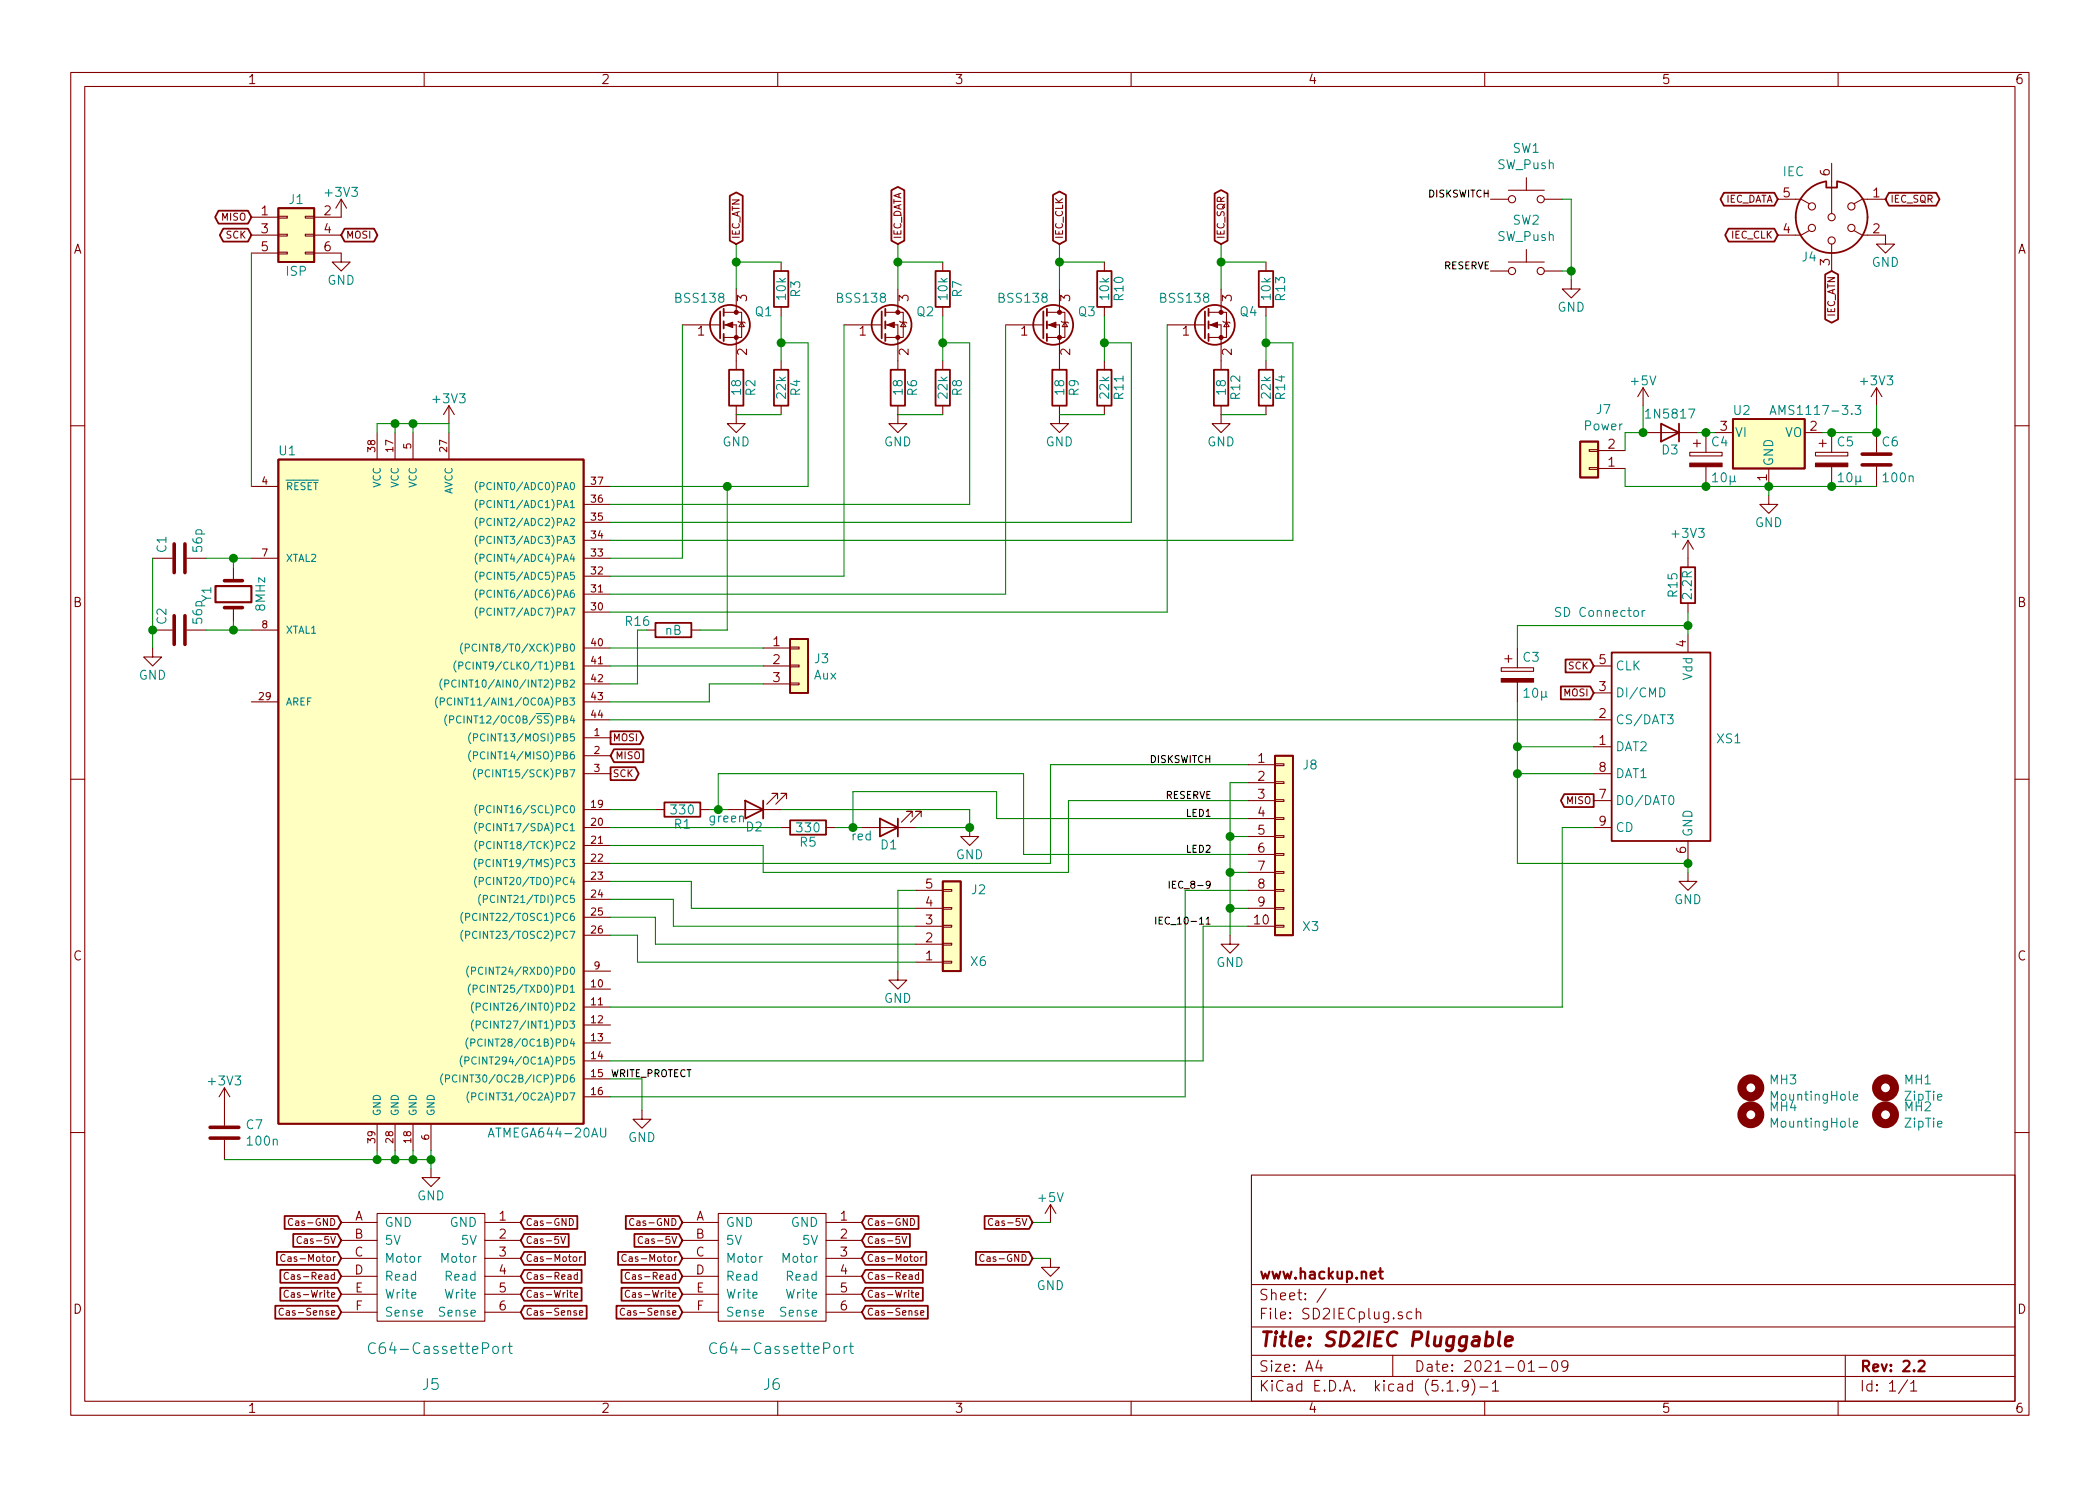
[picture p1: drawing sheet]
<svg xmlns="http://www.w3.org/2000/svg" width="297mm" height="210mm" viewBox="0 0 297 210" stroke-linecap="round" stroke-linejoin="round" font-family="sans-serif">
<g fill="none" stroke="#840000" stroke-width=".15">
<path d="M10 10.3h277v189.9h-277zM12 12.2h273v186.1h-273zM60 10.3v1.9M110 10.3v1.9M160 10.3v1.9M210 10.3v1.9M260 10.3v1.9M35.6 30.7h3.8M35.6 33.3h3.8M35.6 35.8h3.8M39.4 35.7h1.2v.2h-1.2zM39.4 30.6h1.2v.3h-1.2z"/>
<path d="M39.4 33.1h1.2v.3h-1.2zM43.2 35.7h1.2v.2h-1.2zM43.2 30.6h1.2v.3h-1.2zM43.2 33.1h1.2v.3h-1.2zM44.4 35.8h3.9v1.3h1.2l-1.2 1.2-1.3-1.2h1.3M44.4 33.3h3.9M48.3 28.2l-.8 1.3M48.3 28.2v2.5h-3.9M48.3 28.2l.7 1.3M110.5 37.1v1.2M133.3 37.1v1.2M156.2 37.1v1.2"/>
<path d="M179.1 37.1v1.2M210.8 28.2h2.6M210.8 38.3h2.6M213.4 26.9h5M213.4 37.1h5M215.9 25.1v1.8M215.9 35.3v1.8M218.4 28.2h2.6M218.4 38.3h2.6M222.2 39.6v1.3h1.3l-1.3 1.3-1.2-1.3h1.2M251.5 28.2h3.3l1.1 .6M255.9 32.6l-1.1 .7h-3.3"/>
<path d="M259.1 23.1v7.1M259.1 34.5v3.8M262.3 32.6l1.1 .7h3.3v1.2h1.3l-1.3 1.3-1.3-1.3h1.3M266.7 28.2h-3.3l-1.1 .6M63.5 57.4l-.8 1.3M63.5 57.4v2.5M63.5 57.4l.8 1.3M96.5 46h5.4M102.4 46h1.7v6.3M102.4 44.2h1.7M104.1 57.4v2.5h1.3l-1.3 1.3-1.2-1.3h1.2M104.1 44.2h.8v3.5h-2.5"/>
<path d="M104.1 40.9v3.3M104.4 45.5l.1 .1h.8l.1 .1M104.9 45.6l.4 .6h-.8zM110.5 43.4v1.3M110.5 51v1.3M110.5 57.4v1.3M119.4 46h5.3M125.2 46h1.8v6.3M125.2 44.2h1.8M127 57.4v2.5h1.3l-1.3 1.3-1.3-1.3h1.3M127 44.2h.8v3.5h-2.6M127 40.9v3.3"/>
<path d="M127.3 45.5l.1 .1h.7l.2 .1M127.8 45.6l.3 .6h-.7zM133.3 43.4v1.3M133.3 51v1.3M133.3 57.4v1.3M142.2 46h5.4M148.1 46h1.8v6.3M148.1 44.2h1.8M149.9 44.2h.7v3.5h-2.5M149.9 57.4v2.5h1.2l-1.2 1.3-1.3-1.3h1.3M149.9 40.9v3.3M150.1 45.5l.1 .1h.8l.1 .1"/>
<path d="M150.6 45.6l.4 .6h-.8zM156.2 43.4v1.3M156.2 51v1.3M156.2 57.4v1.3M165.1 46h5.3M170.9 46h1.8v6.3M170.9 44.2h1.8M172.7 57.4v2.5h1.3l-1.3 1.3-1.3-1.3h1.3M172.7 44.2h.8v3.5h-2.6M172.7 40.9v3.3M173 45.5l.1 .1h.8l.1 .1M173.5 45.6l.4 .6h-.8z"/>
<path d="M179.1 43.4v1.3M179.1 51v1.3M179.1 57.4v1.3M232.4 54.9l-.8 1.2M232.4 54.9v2.5M232.4 54.9l.8 1.2M265.4 54.9l-.7 1.2M265.4 54.9v2.5M265.4 54.9l.8 1.2M10 60.2h2M21.6 79h2.8M26.4 79h2.8"/>
<path d="M35.6 79h3.8M35.6 68.8h3.8M53.3 61.2v3.8M55.9 61.2v3.8M58.4 61.2v3.8M63.5 61.2v3.8M82.5 79h3.9M82.5 76.4h3.9M82.5 73.9h3.9M82.5 71.4h3.9M82.5 68.8h3.9M224.8 63.6h1.3v.3h-1.3z"/>
<path d="M224.8 66.2h1.3v.2h-1.3zM226.1 66.3h3.8M226.1 63.7h3.8M232.4 61.2h7.6M238.8 76.4l-.8 1.3M238.8 76.4v3.9M238.8 76.4l.7 1.3M239 64h4.6v.5h-4.6zM239.5 62.7h1M240 62.2v1M241.3 61.2v2.8M241.3 66v2.8"/>
<path d="M242.6 61.2h2.5M250.2 70.1v1.3h1.3l-1.3 1.2-1.3-1.2h1.3M250.2 66.3v2.5M255.3 61.2h2.5M256.8 64h4.6v.5h-4.6zM257.3 62.7h1M257.8 62.2v1M259.1 61.2v2.8M259.1 66v2.8M265.4 61.2v2.8M265.4 66v2.8M285 60.2h2"/>
<path d="M21.6 91.7v1.3h1.3l-1.3 1.2-1.3-1.2h1.3M21.6 89.1h2.8M26.4 89.1h2.8M33 80.3v1.9M33 86v1.9M35.6 89.1h3.8M35.6 99.3h3.8M82.5 91.7h3.9M82.5 94.2h3.9M82.5 96.8h3.9M82.5 99.3h3.9M82.5 86.6h3.9"/>
<path d="M82.5 84.1h3.9M82.5 81.5h3.9M91.4 89.1h1.3M97.8 89.1h1.3M107.9 91.7h3.9M107.9 94.2h3.9M107.9 96.8h3.9M111.8 96.6h1.2v.3h-1.2zM111.8 91.6h1.2v.2h-1.2zM111.8 94.1h1.2v.3h-1.2zM212.3 94.5h4.6v.5h-4.6zM212.9 93.2h1"/>
<path d="M213.4 92.7v1M214.6 91.7v2.8M214.6 96.5v2.8M225.4 94.2h2.6M225.4 98h2.6M238.8 85.3v1.3M238.8 89.8v2.5M10 110.3h2M82.5 117.1h3.9M82.5 114.5h3.9M82.5 101.8h3.9M82.5 109.5h3.9"/>
<path d="M82.5 104.4h3.9M82.5 106.9h3.9M82.5 119.6h3.9M92.7 114.5h1.3M99.1 114.5h1.2M102.9 114.5h7.6M110 113v-.7h-.8h.8l-1.5 1.5M110.5 117.1h1.3M111.3 113v-.7h-.8h.8l-1.6 1.5M116.8 117.1h1.3M121.9 117.1h7.6M129 115.6v-.8h-.7h.7l-1.5 1.5"/>
<path d="M130.3 115.6v-.8h-.8h.8l-1.5 1.5M137.2 117.1v1.3h1.2l-1.2 1.2-1.3-1.2h1.3M176.5 108.2h3.8M176.5 110.7h3.8M176.5 113.3h3.8M176.5 115.8h3.8M176.5 118.4h3.8M180.3 115.7h1.3v.2h-1.3zM180.3 113.2h1.3v.2h-1.3zM180.3 110.6h1.3v.3h-1.3zM180.3 108.1h1.3v.2h-1.3zM180.3 118.2h1.3v.3h-1.3z"/>
<path d="M225.4 117.1h2.6M225.4 113.3h2.6M225.4 105.7h2.6M225.4 101.8h2.6M225.4 109.5h2.6M238.8 119v2.5M285 110.3h2M82.5 139.9h3.9M82.5 122.2h3.9M82.5 124.7h3.9M82.5 127.2h3.9M82.5 129.8h3.9"/>
<path d="M82.5 132.3h3.9M82.5 137.4h3.9M127 137.4v1.3h1.3l-1.3 1.2-1.3-1.2h1.3M129.5 131.1h3.8M129.5 126h3.8M129.5 128.5h3.8M129.5 136.1h3.8M129.5 133.6h3.8M133.3 125.9h1.3v.2h-1.3zM133.3 128.4h1.3v.2h-1.3zM133.3 133.5h1.3v.2h-1.3zM133.3 136h1.3v.3h-1.3z"/>
<path d="M133.3 130.9h1.3v.3h-1.3zM174 132.3v1.3h1.3l-1.3 1.3-1.3-1.3h1.3M176.5 131.1h3.8M176.5 120.9h3.8M176.5 123.4h3.8M176.5 126h3.8M176.5 128.5h3.8M180.3 123.3h1.3v.3h-1.3zM180.3 125.9h1.3v.2h-1.3zM180.3 128.4h1.3v.2h-1.3zM180.3 130.9h1.3v.3h-1.3zM180.3 120.8h1.3v.2h-1.3z"/>
<path d="M238.8 123.4v1.3h1.2l-1.2 1.3-1.3-1.3h1.3M31.7 153.9v5.4M31.7 153.9l-.7 1.3M31.7 153.9l.8 1.3M53.3 159v3.8M55.9 159v3.8M58.4 159v3.8M61 159v3.8M82.5 142.5h3.9M82.5 145h3.9M82.5 147.6h3.9M82.5 150.1h3.9"/>
<path d="M82.5 152.6h3.9M82.5 155.2h3.9M90.8 157.1v1.3h1.3l-1.3 1.2-1.3-1.2h1.3M10 160.2h2M31.7 161.3v2.8M40.3 177.6a.47 .47 0 0 0-.6 .3 .47 .47 0 0 0 .4 .6l.2-.1M41.4 172.5a.48 .48 0 0 0-.6 .3 .48 .48 0 0 0 .3 .6l.3-.1M42.6 175.1a.47 .47 0 0 0-.6 .3 .47 .47 0 0 0 .4 .5l.2-.1M48.3 173h5M48.3 175.5h5M48.3 178h5M53.3 171.7h15.3v15.2h-15.3z"/>
<path d="M61 165.3v1.3h1.2l-1.2 1.3-1.3-1.3h1.3M68.6 173h.1M68.6 173h5.1M68.6 175.5h5.1M68.6 178h5.1M79.3 174.9l.4 1 .3-1M80.5 172.4a.5 .5 0 0 1 .6 .5 .5 .5 0 0 1-.6 .5zM81.1 177.9l.2-.1 .2 .1 .1 .4-.1 .1-.2 .1-.2-.1zM82 177.8v.7M82.3 177.8l-.3 .2M88.6 177.6a.47 .47 0 0 0-.7 .3 .47 .47 0 0 0 .5 .6l.2-.1M89.7 172.5h-.1a.48 .48 0 0 0-.6 .3 .48 .48 0 0 0 .4 .6l.3-.1"/>
<path d="M90.9 175.1a.47 .47 0 0 0-.7 .3 .47 .47 0 0 0 .5 .5l.2-.1M96.5 173h5.1M96.5 175.5h5.1M96.5 178h5.1M101.6 171.7h15.2v15.2h-15.2zM116.8 173h.1M116.8 173h5.1M116.8 175.5h5.1M116.8 178h5.1M127.6 174.9l.3 1 .3-1M128.8 172.4a.5 .5 0 0 1 .6 .5 .5 .5 0 0 1-.6 .5zM129.4 177.9l.1-.1 .3 .1v.4l-.1 .1-.2 .1-.1-.1z"/>
<path d="M130.3 177.8v.7M130.6 177.8l-.3 .2M139.2 177.6l-.1-.1a.48 .48 0 0 0-.5 .4 .48 .48 0 0 0 .3 .6l.3-.1M140.4 172.5a.47 .47 0 0 0-.6 .3 .47 .47 0 0 0 .4 .6l.2-.1M148.6 178v1.3h1.3l-1.3 1.3-1.3-1.3h1.3M148.6 170.4l-.8 1.3M148.6 170.4v2.6M148.6 170.4l.8 1.3M177 166.3h108v32h-108zM285 160.2h2M40.1 185.2h-.1a.48 .48 0 0 0-.6 .3 .48 .48 0 0 0 .4 .6l.3-.1M40.8 180.1h-.1a.48 .48 0 0 0-.5 .3 .48 .48 0 0 0 .3 .6l.3-.1"/>
<path d="M40.8 182.7l-.1-.1a.48 .48 0 0 0-.5 .4 .48 .48 0 0 0 .3 .6l.3-.1M48.3 180.6h5M48.3 183.1h5M48.3 185.7h5M60 198.3v1.9M68.6 180.6h5.1M68.6 183.1h5.1M68.6 185.7h5.1M80.6 182.9h.4M80.7 182.6v.8l.3 .2M81.3 183.2l.4-.1v-.1l-.3-.1-.1 .2v.4h.4M81.5 185.5a.23 .23 0 0 0-.2-.1 .23 .23 0 0 0-.1 .2l.4 .3-.2 .2-.2-.1"/>
<path d="M81.7 180.4h-.3l-.2 .2 .1 .4h.4M81.7 180v1M82 185.8l.4-.1v-.2l-.3-.1-.1 .2v.4h.4M88.3 185.2a.48 .48 0 0 0-.6 .3 .48 .48 0 0 0 .4 .6l.2-.1M89.1 180.1h-.1a.48 .48 0 0 0-.6 .3 .48 .48 0 0 0 .4 .6l.3-.1M89.1 182.7l-.1-.1a.48 .48 0 0 0-.6 .4 .48 .48 0 0 0 .4 .6l.3-.1M96.5 180.6h5.1M96.5 183.1h5.1M96.5 185.7h5.1M110 198.3v1.9M116.8 180.6h5.1M116.8 183.1h5.1"/>
<path d="M116.8 185.7h5.1M128.9 182.9h.3M129 182.6v.8l.2 .2M129.5 183.2l.5-.1-.1-.1-.3-.1-.1 .2 .1 .4h.3M129.8 185.5a.23 .23 0 0 0-.2-.1 .23 .23 0 0 0-.2 .2l.4 .3-.1 .2-.3-.1M129.9 180.4h-.3l-.1 .2 .1 .4h.3M129.9 180v1M130.2 185.8l.5-.1-.1-.2-.2-.1-.2 .2 .1 .4h.3M160 198.3v1.9M177 194.8h108M177 191.8h108M177 187.8h108"/>
<path d="M177 181.8h108M186.5 192.5l-.4 1h1M186.8 193v1M187.6 182.3l-1.3 2M197 191.8v3M199.7 185.7a.48 .48 0 0 0-.6 0l-.1 .2 .1 .6a.48 .48 0 0 0 .6 0M200.3 185.7a.39 .39 0 0 1 .7 .1v.8M200.3 185.1v1.5M204.7 196.8h.8M206.2 196.7v.1l-.1-.1h.1v.1M207.7 196l-.1 .1a.48 .48 0 0 1-.6 .1l-.2-.2v-.4l.2-.2a.48 .48 0 0 1 .6 .1 1.27 1.27 0 0 1-.2 1.2l-.4 .1M208.2 195.1a1.71 1.71 0 0 1 0 2.3"/>
<path d="M209.3 196.3h1.2M210 198.3v1.9M211.1 195.8l.3-.3 .1-.2v1.5M211.1 196.8h.9M216.2 194h.8M217.7 193.5h1.1M219.6 192.7a.37 .37 0 0 1 .4-.2 .37 .37 0 0 1 .3 .3v.3a.72 .72 0 0 1-.3 .9l-.4-.1a1.41 1.41 0 0 1 0-1.2zM221.8 193.2l-.3 .3h-.3l-.2-.2-.1-.5 .3-.3a.47 .47 0 0 1 .6 .3 1.01 1.01 0 0 1-.5 1.2h-.2M260 198.3v1.9M261 191.8v6.5M269.8 195.2l-1.2 2M270.3 195.8l.3-.3 .1-.2v1.5"/>
<path d="M270.3 196.8h.8"/>
<circle cx="213.9" cy="28.2" r=".51"/>
<circle cx="213.9" cy="38.3" r=".51"/>
<circle cx="217.9" cy="38.3" r=".51"/>
<circle cx="217.9" cy="28.2" r=".51"/>
<circle cx="256.3" cy="32.3" r=".51"/>
<circle cx="256.3" cy="29.2" r=".51"/>
<circle cx="259.1" cy="30.7" r=".51"/>
<circle cx="259.1" cy="34" r=".51"/>
<circle cx="261.9" cy="29.2" r=".51"/>
<circle cx="261.9" cy="32.3" r=".51"/>
</g>
<path d="M30.5 82.9h5.1v2.3h-5.1zM195 179.9h.6M195.2 179.4v1.3l.3 .2h.1M271.4 192.7l.2-.2 .5 .1a.37 .37 0 0 1 .1 .6l-.9 .8h.9" fill="none" stroke="#840000" stroke-width=".3"/>
<path d="M210.2 189.2a.68 .68 0 0 1 .9 .1v.8a.66 .66 0 0 1-1 .2M212.1 188.4l-.2 1.8 .3 .2M212.9 189.8l1-.2v-.4l-.6-.1-.2 .1-.1 .2v.9l.1 .1 .6-.1" fill="none" stroke="#840000" stroke-width=".41"/>
<g fill="none" stroke="#840000" stroke-width=".25">
<path d="M30.9 29.8h4.2l.5 .9-.5 .9h-4.2l-.5-.9zM31.6 32.4h3.5l.5 .9-.5 .9h-3.5l-.5-.9zM39.4 29.5h5v7.6h-5zM48.7 32.4h4.2l.5 .9-.5 .9h-4.2l-.4-.9zM103.2 27.7l.9-.5 1 .5v6.4l-1 .4-.9-.4zM109.5 38.3h2v5.1h-2zM126.1 26.9l.9-.5 .9 .5v7.2l-.9 .4-.9-.4zM132.3 38.3h2.1v5.1h-2.1zM148.9 27.6l1-.5 .9 .5v6.5l-.9 .4-1-.4zM155.2 38.3h2v5.1h-2zM171.8 27.4l.9-.5 .9 .5v6.7l-.9 .4-.9-.4zM178.1 38.3h2v5.1h-2z"/>
<path d="M243.8 27.3h7.2l.5 .9-.5 .9h-7.2l-.4-.9zM244.5 32.4h6.5l.5 .9-.5 .9h-6.5l-.5-.9zM258.2 38.8l.9-.5 .9 .5v6.4l-.9 .5-.9-.5zM258.3 25.6a5.1 5.1 0 0 0-3.5 7.9 5.1 5.1 0 0 0 8.6 0 5.1 5.1 0 0 0-3.6-7.9M258.3 25.8v.7h1.5v-.7M267.2 27.3h6.7l.4 .9-.4 .9h-6.7l-.5-.9zM101.9 44.1v3.8M102.4 43.7v1M102.4 45.5v1M102.4 47.2v1.1M103.1 52.3h2.1v5.1h-2.1zM109.5 52.3h2v5.1h-2z"/>
<path d="M124.7 44.1v3.8M125.2 43.7v1M125.2 45.5v1M125.2 47.2v1.1M126 52.3h2v5.1h-2zM132.3 52.3h2.1v5.1h-2.1zM147.6 44.1v3.8M148.1 43.7v1M148.1 45.5v1M148.1 47.2v1.1M148.8 52.3h2.1v5.1h-2.1zM155.2 52.3h2v5.1h-2z"/>
<path d="M170.4 44.1v3.8M170.9 43.7v1M170.9 45.5v1M170.9 47.2v1.1M171.7 52.3h2v5.1h-2zM178.1 52.3h2v5.1h-2zM234.9 59.9l2.6 1.3-2.6 1.3zM237.5 59.9v2.6M245.1 59.3h10.2v7h-10.2zM39.4 65h43.1v94h-43.1zM223.5 62.5h2.6v5.1h-2.6zM92.7 88.1h5.1v2.1h-5.1z"/>
<path d="M111.8 90.4h2.5v7.6h-2.5zM220.8 97.1h4.1l.5 .9-.5 1h-4.1zM221.4 93.3h3.5l.5 .9-.5 .9h-3.5zM228 92.3h13.9v26.7h-13.9zM237.7 80.3h2.1v5h-2.1zM86.4 103.5h4.1l.5 .9-.5 .9h-4.1zM86.4 108.6h3.5l.4 .9-.4 .9h-3.5zM86.8 106h4.2v1.8h-4.2l-.4-.9zM94 113.5h5.1v2.1h-5.1zM105.4 113.3l2.5 1.2-2.5 1.3zM107.9 113.3v2.5M111.8 116.1h5v2h-5z"/>
<path d="M124.5 115.8l2.5 1.3-2.5 1.3zM127 115.8v2.6M180.3 106.9h2.6v25.4h-2.6zM221.3 112.4h4.1v1.8h-4.1l-.5-.9zM133.3 124.7h2.6v12.7h-2.6zM39.2 177.1h8.6l.5 .9-.5 1h-8.6zM39.6 179.7h8.2l.5 .9-.5 .9h-8.2zM40.3 172.1h7.5l.5 .9-.5 .9h-7.5zM41.5 174.6h6.3l.5 .9-.5 .9h-6.3zM74.1 172.1h7.6v1.8h-7.6l-.4-.9zM74.1 174.6h6.3v1.8h-6.3l-.4-.9zM74.1 177.1h8.7v1.9h-8.7l-.4-1z"/>
<path d="M74.1 179.7h8.2v1.8h-8.2l-.4-.9zM87.4 177.1h8.6l.5 .9-.5 1h-8.6zM87.9 179.7h8.1l.5 .9-.5 .9h-8.1zM88.5 172.1h7.5l.5 .9-.5 .9h-7.5zM89.7 174.6h6.3l.5 .9-.5 .9h-6.3zM122.4 172.1h7.5v1.8h-7.5l-.5-.9zM122.4 174.6h6.3v1.8h-6.3l-.5-.9zM122.4 177.1h8.6v1.9h-8.6l-.5-1zM122.4 179.7h8.1v1.8h-8.1l-.5-.9zM138 177.1h7.6l.4 .9-.4 1h-7.6zM139.3 172.1h6.3l.4 .9-.4 .9h-6.3zM38.9 184.8h8.9l.5 .9-.5 .9h-8.9z"/>
<path d="M39.6 182.2h8.2l.5 .9-.5 .9h-8.2zM74.1 182.2h8.2v1.8h-8.2l-.4-.9zM74.1 184.8h8.9v1.8h-8.9l-.4-.9zM87.2 184.8h8.8l.5 .9-.5 .9h-8.8zM87.9 182.2h8.1l.5 .9-.5 .9h-8.1zM122.4 184.8h8.8v1.8h-8.8l-.5-.9zM122.4 182.2h8.1v1.8h-8.1l-.5-.9z"/>
<circle cx="103.3" cy="46" r="2.82"/>
<circle cx="126.1" cy="46" r="2.82"/>
<circle cx="149" cy="46" r="2.82"/>
<circle cx="171.8" cy="46" r="2.82"/>
</g>
<g fill="#840000" stroke="#840000" stroke-width=".15">
<path d="M212.3 96h4.6v.5h-4.6z"/>
<path d="M256.8 65.5h4.6v.5h-4.6z"/>
<path d="M239 65.5h4.6v.5h-4.6z"/>
<path d="M148.3 46l1.1-.4v.7z"/>
<path d="M171.2 46l1-.4v.7z"/>
<path d="M102.6 46l1-.4v.7z"/>
<path d="M125.5 46l1-.4v.7z"/>
<circle cx="149.9" cy="47.7" r=".28"/>
<circle cx="149.9" cy="44.2" r=".28"/>
<circle cx="172.7" cy="47.7" r=".28"/>
<circle cx="172.7" cy="44.2" r=".28"/>
<circle cx="104.1" cy="47.7" r=".28"/>
<circle cx="104.1" cy="44.2" r=".28"/>
<circle cx="127" cy="47.7" r=".28"/>
<circle cx="127" cy="44.2" r=".28"/>
</g>
<g fill="#ffffc2" stroke="#ffffc2" stroke-width=".14">
<path d="M39.4 29.5h5v7.6h-5z"/>
<path d="M111.8 90.4h2.5v7.6h-2.5z"/>
<path d="M223.5 62.5h2.6v5.1h-2.6z"/>
<path d="M180.3 106.9h2.6v25.4h-2.6z"/>
<path d="M245.1 59.3h10.2v7h-10.2z"/>
<path d="M39.4 65h43.1v94h-43.1z"/>
<path d="M133.3 124.7h2.6v12.7h-2.6z"/>
</g>
<g fill="none" stroke="#008484" stroke-width=".15">
<path d="M250.4 58.6l.4-1.2 .4 1.2M250.5 58.3h.6M262.4 57.4h.8l-.4 .5 .3 .1 .1 .4-.3 .2h-.3l-.2-.1M67.5 78.3a1.2 1.2 0 0 0 0 1.5M67.5 75.7a1.2 1.2 0 0 0 0 1.6M67.5 73.2a1.2 1.2 0 0 0 0 1.5M67.5 70.7a1.2 1.2 0 0 0 0 1.5M67.5 68.1a1.2 1.2 0 0 0 0 1.6M67.9 79l.5-.1 .1-.1-.1-.3-.5-.1v1M67.9 76.4h.5l.1-.2-.1-.2-.5-.1v1M67.9 73.9l.5-.1 .1-.1-.1-.3-.5-.1v1.1M67.9 71.3h.5l.1-.2-.1-.2-.5-.1v1"/>
<path d="M67.9 68.8h.5l.1-.2-.1-.3h-.5v1M61.9 98.6a1.2 1.2 0 0 0 0 1.5M62.3 99.3l.5-.1 .1-.1-.1-.3-.5-.1v1.1M62.5 96.1a1.13 1.13 0 0 0 0 1.5M62.9 96.7h.5l.1-.2-.1-.2-.5-.1v1M63.9 98.8a.47 .47 0 0 0-.7 .4 .47 .47 0 0 0 .6 .5h.1M64.5 93.5a1.13 1.13 0 0 0 0 1.6M64.5 96.3a.47 .47 0 0 0-.6 .4 .47 .47 0 0 0 .6 .5v-.1M64.9 94.2h.5l.1-.2-.1-.3h-.5v1M65.4 91a1.2 1.2 0 0 0 0 1.5M65.8 91.7l.5-.1 .1-.1-.1-.3-.5-.1v1M66.5 93.7a.47 .47 0 0 0-.6 .5 .47 .47 0 0 0 .5 .4h.1"/>
<path d="M67.4 91.2a.47 .47 0 0 0-.6 .4 .47 .47 0 0 0 .6 .5v-.1M67.5 85.9a1.2 1.2 0 0 0 0 1.5M67.5 83.4a1.2 1.2 0 0 0 0 1.5M67.5 80.8a1.2 1.2 0 0 0 0 1.6M67.9 86.6l.5-.1 .1-.1-.1-.3-.5-.1v1.1M67.9 84h.5l.1-.2-.1-.2-.5-.1v1M67.9 81.5h.5l.1-.2-.1-.3h-.5v1M232.3 86.4v.8M232.7 86.4h-.3l-.1 .2M234.8 97.3a.66 .66 0 0 1 .7 .5 .66 .66 0 0 1-.4 .8h-.3zM63.2 101.1a1.2 1.2 0 0 0 0 1.6M63.6 101.8h.5l.1-.2-.1-.2-.5-.1v1"/>
<path d="M65.2 101.4a.49 .49 0 0 0-.7 .3 .49 .49 0 0 0 .5 .6l.2-.1M66.6 103.7a1.13 1.13 0 0 0 0 1.5M66.6 106.2a1.13 1.13 0 0 0 0 1.6M67 104.4l.5-.1 .1-.1-.1-.3-.5-.1v1M67 106.9h.5l.1-.2-.1-.3h-.5v1M67.3 108.8a1.2 1.2 0 0 0 0 1.5M67.4 116.4a1.2 1.2 0 0 0 0 1.5M67.5 113.8a1.2 1.2 0 0 0 0 1.6M67.5 118.9a1.2 1.2 0 0 0 0 1.6M67.7 109.4h.4l.1-.2v-.2l-.5-.1v1M67.8 117.1l.5-.1 .1-.1-.1-.3-.5-.1v1M67.8 114.5h.5l.1-.2v-.2l-.6-.1v1"/>
<path d="M67.8 119.6h.5l.1-.2v-.3h-.6v1M235.9 101.1h.8l-.5 .5 .4 .1 .1 .5-.3 .2h-.4l-.1-.1M236.2 112.7l.2-.1a.79 .79 0 0 1 0 1.2h-.2l-.1-.2-.1-.6zM65.5 129.1a1.2 1.2 0 0 0 0 1.5M65.5 131.6a1.2 1.2 0 0 0 0 1.6M65.9 129.8l.4-.1 .1-.1v-.3l-.5-.1v1M65.9 132.3h.4l.1-.2v-.3h-.5v1M66.3 136.7a1.2 1.2 0 0 0 0 1.5M66.5 139.2a1.13 1.13 0 0 0 0 1.6M66.7 137.4l.5-.1v-.4l-.5-.1v1.1M66.9 139.9h.5l.1-.2v-.2l-.6-.1v1M67.4 121.5a1.2 1.2 0 0 0 0 1.5"/>
<path d="M67.4 124a1.2 1.2 0 0 0 0 1.5M67.7 122.1h.5l.1-.4-.6-.1v1M67.8 124.7l.5-.1 .1-.1-.1-.3-.5-.1v1.1M68 126.5a1.2 1.2 0 0 0 0 1.6M68.4 127.2h.5l.1-.2-.1-.2-.5-.1v1M62.6 151.9a1.13 1.13 0 0 0 0 1.6M63 152.6h.5l.1-.2v-.2l-.6-.1v1M64.6 152.2a.47 .47 0 0 0-.6 .4 .47 .47 0 0 0 .6 .5v-.1M65.4 149.4a1.2 1.2 0 0 0 0 1.5M65.8 150.1l.4-.1 .1-.1v-.3l-.5-.1v1.1M66.2 146.9a1.13 1.13 0 0 0 0 1.5M66.3 154.5a1.2 1.2 0 0 0 0 1.5"/>
<path d="M66.6 147.5h.5l.1-.2-.1-.2-.5-.1v1M66.7 155.2l.5-.1 .1-.4-.6-.1v1M67 141.8a1.2 1.2 0 0 0 0 1.5M67 144.3a1.2 1.2 0 0 0 0 1.6M67.4 142.5l.4-.1 .1-.1v-.3l-.5-.1v1M67.4 145h.4l.1-.2v-.3h-.5v1M85 159.6v1l.2 .3 .4-.1 .1-.2v-1M262.2 155.2l.6-.1-.1-.2-.3-.1-.2 .2v.6h.5M262.2 159l.6-.1-.1-.2-.3-.1-.2 .2v.6h.5M59.6 177.8h-.3l-.1 .2M107.8 177.8h-.2l-.1 .2M53.1 190.1a.63 .63 0 0 0-.8 0 .63 .63 0 0 0-.2 .7 .58 .58 0 0 0 .3 .6 .58 .58 0 0 0 .7 0"/>
<path d="M71.1 190.5v1M71.6 190.5l-.3 .1-.2 .2M71.9 190.5h.5M72.1 190v1.3l.1 .1 .2 .1M101.3 190.1a.63 .63 0 0 0-.7 0 .63 .63 0 0 0-.2 .7 .58 .58 0 0 0 .3 .6 .58 .58 0 0 0 .6 0M119.4 190.5v1M119.8 190.5l-.2 .1-.2 .2M120.1 190.5h.6M120.3 190v1.3l.1 .1 .3 .1"/>
</g>
<g fill="none" stroke="#840000" stroke-width="1.3">
<circle cx="247.6" cy="153.9" r="1.27"/>
<circle cx="247.6" cy="157.7" r="1.27"/>
<circle cx="266.7" cy="157.7" r="1.27"/>
<circle cx="266.7" cy="153.9" r="1.27"/>
</g>
<path d="M24.6 77v4M26.2 77v4M263.4 65.8h4.1M263.4 64.3h4.1M24.6 87.1v4.1M26.2 87.1v4.1M31.7 86h2.6M31.7 82.2h2.6M29.7 159.5h4.1M29.7 161h4.1" fill="none" stroke="#840000" stroke-width=".51"/>
<g fill="none" stroke="#008400" stroke-width=".15">
<path d="M35.6 35.8v33M104.1 34.5v6.4M104.1 37.1h6.4M127 34.5v6.4M127 37.1h6.3M149.9 34.5v6.4M149.9 37.1h6.3M172.7 34.5v6.4M172.7 37.1h6.4M221 28.2h1.2v11.4M221 38.3h1.2M55.9 59.9v1.3"/>
<path d="M58.4 59.9v1.3M96.5 46v33h-10.1M104.1 58.7h6.4M110.5 44.7v6.3M110.5 48.5h3.8v20.3h-27.9M119.4 46v35.5h-33M127 58.7h6.3M133.3 48.5h3.9v22.9h-50.8M133.3 44.7v6.3M142.2 46v38.1h-55.8M149.9 58.7h6.3M156.2 44.7v6.3"/>
<path d="M156.2 48.5h3.8v25.4h-73.6M165.1 46v40.6h-78.7M172.7 58.7h6.4M179.1 44.7v6.3M179.1 48.5h3.8v27.9h-96.5M232.4 57.4v3.8h-2.5v2.5M265.4 57.4v3.8h-7.6M21.6 79v12.7M29.2 79h6.4M33 79v1.3M53.3 61.2v-1.3h10.2v1.3M102.9 68.8v20.3h-3.8"/>
<path d="M229.9 66.3v2.5h35.5M240 61.2h2.6M250.2 68.8v1.3M29.2 89.1h6.4M33 87.9v1.2M86.4 91.7h21.5M86.4 94.2h21.5M90.2 89.1v7.7h-3.8M107.9 96.8h-7.6v2.5h-13.9M214.6 99.3v22.9h24.2M238.8 88.5h-24.2v3.2M238.8 86.6v3.2"/>
<path d="M86.4 117.1h24.1M86.4 114.5h6.3M86.4 101.8h139M100.3 114.5h2.6M101.6 114.5v-5h43.2v11.4h31.7M110.5 114.5h26.7v2.6h-7.7M174 118.4h2.5M176.5 108.2h-27.9v14h-62.2M176.5 110.7h-2.5v21.6M176.5 115.8h-35.5v-3.8h-20.4v5.1h-2.5M176.5 113.3h-25.4v10.1h-43.2v-3.8h-21.5M214.6 109.5h10.8"/>
<path d="M214.6 105.7h10.8M225.4 117.1h-4.4v25.4h-134.6M86.4 127.2h8.8v3.9h34.3M86.4 124.7h11.4v3.8h31.7M86.4 132.3h3.8v3.8h39.3M86.4 129.8h6.3v3.8h36.8M129.5 126h-2.5v11.4M174 128.5h2.5M174 123.4h2.5M176.5 126h-8.9v29.2h-81.2M176.5 131.1h-6.3v19h-83.8M238.8 121.5v1.9"/>
<path d="M86.4 152.6h4.4v4.5M31.7 164.1h29.3M53.3 162.8v1.3M55.9 162.8v1.3M58.4 162.8v1.3M61 162.8v2.5M146 173h2.6M146 178h2.6"/>
</g>
<path d="M163.5 129.8v1M164 130.2h.3M164.4 129.8h-.4v1h.4M165.4 124.7v1M165.8 125.1h.4M166.3 124.7h-.5v1h.5" fill="none" stroke="#000" stroke-width=".15"/>
<g fill="#008400" stroke="#008400" stroke-width=".25">
<circle cx="101.6" cy="114.5" r=".51"/>
<circle cx="104.1" cy="37.1" r=".51"/>
<circle cx="55.9" cy="59.9" r=".51"/>
<circle cx="172.7" cy="37.1" r=".51"/>
<circle cx="222.3" cy="38.3" r=".51"/>
<circle cx="58.4" cy="59.9" r=".51"/>
<circle cx="53.3" cy="164.1" r=".51"/>
<circle cx="21.6" cy="89.1" r=".51"/>
<circle cx="110.5" cy="48.5" r=".51"/>
<circle cx="179.1" cy="48.5" r=".51"/>
<circle cx="33" cy="89.1" r=".51"/>
<circle cx="232.4" cy="61.2" r=".51"/>
<circle cx="238.8" cy="122.2" r=".51"/>
<circle cx="33" cy="79" r=".51"/>
<circle cx="214.6" cy="109.5" r=".51"/>
<circle cx="241.3" cy="68.8" r=".51"/>
<circle cx="214.6" cy="105.7" r=".51"/>
<circle cx="120.7" cy="117.1" r=".51"/>
<circle cx="149.9" cy="37.1" r=".51"/>
<circle cx="265.4" cy="61.2" r=".51"/>
<circle cx="238.8" cy="88.5" r=".51"/>
<circle cx="241.3" cy="61.2" r=".51"/>
<circle cx="250.2" cy="68.8" r=".51"/>
<circle cx="174" cy="118.4" r=".51"/>
<circle cx="61" cy="164.1" r=".51"/>
<circle cx="259.1" cy="68.8" r=".51"/>
<circle cx="259.1" cy="61.2" r=".51"/>
<circle cx="127" cy="37.1" r=".51"/>
<circle cx="156.2" cy="48.5" r=".51"/>
<circle cx="102.9" cy="68.8" r=".51"/>
<circle cx="137.2" cy="117.1" r=".51"/>
<circle cx="174" cy="123.4" r=".51"/>
<circle cx="58.4" cy="164.1" r=".51"/>
<circle cx="133.4" cy="48.5" r=".51"/>
<circle cx="55.9" cy="164.1" r=".51"/>
<circle cx="174" cy="128.5" r=".51"/>
</g>
<text font-size="2.8" fill="#840000" x="178" y="190.5">Title: SD2IEC Pluggable</text>
<g font-size="2.1" fill="#840000">
<text x="178" y="184">Sheet: /</text>
<text x="178" y="181">www.hackup.net</text>
<text x="178" y="186.7">File: SD2IECplug.sch</text>
<text x="178" y="196.9">KiCad E.D.A. kicad (5.1.9)-1</text>
<text x="178" y="194.1">Size: A4</text>
<text x="200" y="194.1">Date: 2021-01-09</text>
<text x="263" y="194.1">Rev: 2.2</text>
<text x="263" y="196.9">Id: 1/1</text>
</g>
<g font-size="2.1" fill="#008484">
<text x="53.4" y="191.6">C64-CassettePort</text>
<text x="101.7" y="191.6">C64-CassettePort</text>
<text x="59.8" y="196.7">J5</text>
<text x="108.1" y="196.7">J6</text>
</g>
<g font-size="1.8" fill="#840000">
<text x="35" y="11.9">1</text>
<text x="85" y="11.9">2</text>
<text x="135" y="11.9">3</text>
<text x="185" y="11.9">4</text>
<text x="235" y="11.9">5</text>
<text x="285" y="11.9">6</text>
<text x="252.2" y="27.9">5</text>
<text x="258.8" y="24.9" transform="rotate(-90 258.8 24.9)">6</text>
<text x="264.9" y="27.9">1</text>
<text x="10.4" y="35.9">A</text>
<text x="37" y="30.5">1</text>
<text x="37" y="33">3</text>
<text x="37" y="35.6">5</text>
<text x="45.9" y="30.5">2</text>
<text x="45.9" y="33">4</text>
<text x="45.9" y="35.6">6</text>
<text x="252.2" y="33">4</text>
<text x="264.9" y="33">2</text>
<text x="285.4" y="35.9">A</text>
<text x="258.8" y="37.6" transform="rotate(-90 258.8 37.6)">3</text>
<text x="98.7" y="47.5">1</text>
<text x="105.7" y="42.6" transform="rotate(-90 105.7 42.6)">3</text>
<text x="121.6" y="47.5">1</text>
<text x="128.5" y="42.6" transform="rotate(-90 128.5 42.6)">3</text>
<text x="144.4" y="47.5">1</text>
<text x="151.4" y="42.6" transform="rotate(-90 151.4 42.6)">3</text>
<text x="167.3" y="47.5">1</text>
<text x="174.2" y="42.6" transform="rotate(-90 174.2 42.6)">3</text>
<text x="105.7" y="50.3" transform="rotate(-90 105.7 50.3)">2</text>
<text x="128.5" y="50.3" transform="rotate(-90 128.5 50.3)">2</text>
<text x="151.4" y="50.3" transform="rotate(-90 151.4 50.3)">2</text>
<text x="174.2" y="50.3" transform="rotate(-90 174.2 50.3)">2</text>
<text x="227.5" y="63.5">2</text>
<text x="243.4" y="61">3</text>
<text x="256.1" y="61">2</text>
<text x="227.5" y="66">1</text>
<text x="249.9" y="68" transform="rotate(-90 249.9 68)">1</text>
<text x="10.4" y="85.9">B</text>
<text x="285.4" y="85.9">B</text>
<text x="109.4" y="91.4">1</text>
<text x="109.4" y="94">2</text>
<text x="226.2" y="94">5</text>
<text x="238.5" y="91.5" transform="rotate(-90 238.5 91.5)">4</text>
<text x="109.4" y="96.5">3</text>
<text x="226.2" y="101.6">2</text>
<text x="226.2" y="97.8">3</text>
<text x="178" y="107.9">1</text>
<text x="226.2" y="105.4">1</text>
<text x="178" y="110.5">2</text>
<text x="178" y="113">3</text>
<text x="226.2" y="113">7</text>
<text x="226.2" y="109.2">8</text>
<text x="178" y="115.6">4</text>
<text x="178" y="118.1">5</text>
<text x="226.2" y="116.8">9</text>
<text x="131" y="125.7">5</text>
<text x="178" y="120.6">6</text>
<text x="178" y="123.2">7</text>
<text x="178" y="125.7">8</text>
<text x="238.5" y="120.7" transform="rotate(-90 238.5 120.7)">6</text>
<text x="131" y="130.8">3</text>
<text x="131" y="128.3">4</text>
<text x="177.5" y="130.8">10</text>
<text x="178" y="128.3">9</text>
<text x="10.4" y="135.9">C</text>
<text x="131" y="135.9">1</text>
<text x="131" y="133.3">2</text>
<text x="285.4" y="135.9">C</text>
<text x="50.2" y="172.7">A</text>
<text x="70.6" y="172.7">1</text>
<text x="98.4" y="172.7">A</text>
<text x="118.9" y="172.7">1</text>
<text x="50.2" y="175.3">B</text>
<text x="50.2" y="177.8">C</text>
<text x="70.6" y="175.3">2</text>
<text x="70.6" y="177.8">3</text>
<text x="98.4" y="175.3">B</text>
<text x="98.4" y="177.8">C</text>
<text x="118.9" y="175.3">2</text>
<text x="118.9" y="177.8">3</text>
<text x="10.4" y="185.9">D</text>
<text x="50.2" y="180.3">D</text>
<text x="50.2" y="182.9">E</text>
<text x="50.3" y="185.4">F</text>
<text x="70.6" y="180.3">4</text>
<text x="70.6" y="182.9">5</text>
<text x="70.6" y="185.4">6</text>
<text x="98.4" y="180.3">D</text>
<text x="98.5" y="182.9">E</text>
<text x="98.5" y="185.4">F</text>
<text x="118.9" y="180.3">4</text>
<text x="118.9" y="182.9">5</text>
<text x="118.9" y="185.4">6</text>
<text x="285.4" y="185.9">D</text>
<text x="35" y="199.9">1</text>
<text x="85" y="199.9">2</text>
<text x="135" y="199.9">3</text>
<text x="185" y="199.9">4</text>
<text x="235" y="199.9">5</text>
<text x="285" y="199.9">6</text>
</g>
<g font-size="1.8" fill="#008484">
<text x="211.8" y="23.9">SW_Push</text>
<text x="214" y="21.6">SW1</text>
<text x="40.9" y="28.9">J1</text>
<text x="46.2" y="27.9">+3V3</text>
<text x="252.2" y="24.9">IEC</text>
<text x="211.8" y="34.1">SW_Push</text>
<text x="214" y="31.8">SW2</text>
<text x="40.5" y="39">ISP</text>
<text x="46.3" y="40.3">GND</text>
<text x="254.9" y="37">J4</text>
<text x="264.7" y="37.8">GND</text>
<text x="95.7" y="42.8">BSS138</text>
<text x="106.9" y="44.7">Q1</text>
<text x="111.2" y="42.4" transform="rotate(-90 111.2 42.4)">10k</text>
<text x="113.2" y="42" transform="rotate(-90 113.2 42)">R3</text>
<text x="118.6" y="42.8">BSS138</text>
<text x="129.7" y="44.7">Q2</text>
<text x="134" y="42.4" transform="rotate(-90 134 42.4)">10k</text>
<text x="136.1" y="42" transform="rotate(-90 136.1 42)">R7</text>
<text x="141.4" y="42.8">BSS138</text>
<text x="152.6" y="44.7">Q3</text>
<text x="156.9" y="42.4" transform="rotate(-90 156.9 42.4)">10k</text>
<text x="158.9" y="42.5" transform="rotate(-90 158.9 42.5)">R10</text>
<text x="164.3" y="42.8">BSS138</text>
<text x="175.4" y="44.7">Q4</text>
<text x="179.8" y="42.4" transform="rotate(-90 179.8 42.4)">10k</text>
<text x="181.8" y="42.5" transform="rotate(-90 181.8 42.5)">R13</text>
<text x="220.3" y="44.1">GND</text>
<text x="61.4" y="57.1">+3V3</text>
<text x="104.8" y="55.8" transform="rotate(-90 104.8 55.8)">18</text>
<text x="106.9" y="56" transform="rotate(-90 106.9 56)">R2</text>
<text x="111.2" y="56.3" transform="rotate(-90 111.2 56.3)">22k</text>
<text x="113.2" y="56" transform="rotate(-90 113.2 56)">R4</text>
<text x="127.7" y="55.8" transform="rotate(-90 127.7 55.8)">18</text>
<text x="129.7" y="56" transform="rotate(-90 129.7 56)">R6</text>
<text x="134" y="56.3" transform="rotate(-90 134 56.3)">22k</text>
<text x="136.1" y="56" transform="rotate(-90 136.1 56)">R8</text>
<text x="150.5" y="55.8" transform="rotate(-90 150.5 55.8)">18</text>
<text x="152.6" y="56" transform="rotate(-90 152.6 56)">R9</text>
<text x="156.9" y="56.3" transform="rotate(-90 156.9 56.3)">22k</text>
<text x="158.9" y="56.5" transform="rotate(-90 158.9 56.5)">R11</text>
<text x="173.4" y="55.8" transform="rotate(-90 173.4 55.8)">18</text>
<text x="175.4" y="56.5" transform="rotate(-90 175.4 56.5)">R12</text>
<text x="179.8" y="56.3" transform="rotate(-90 179.8 56.3)">22k</text>
<text x="181.8" y="56.5" transform="rotate(-90 181.8 56.5)">R14</text>
<text x="225.9" y="58.6">J7</text>
<text x="230.8" y="54.5">+5V</text>
<text x="233.1" y="59.2">1N5817</text>
<text x="245.3" y="58.7">U2</text>
<text x="251.4" y="58.7">AMS1117-3.3</text>
<text x="263.3" y="54.5">+3V3</text>
<text x="39.5" y="64.4">U1</text>
<text x="102.2" y="63.2">GND</text>
<text x="125" y="63.2">GND</text>
<text x="147.9" y="63.2">GND</text>
<text x="170.8" y="63.2">GND</text>
<text x="224.2" y="60.9">Power</text>
<text x="235.1" y="64.3">D3</text>
<text x="242.1" y="63.2">C4</text>
<text x="245.4" y="61.8">VI</text>
<text x="252.5" y="61.8">VO</text>
<text x="259.9" y="63.2">C5</text>
<text x="266.3" y="63.2">C6</text>
<text x="242.4" y="68.2">10µ</text>
<text x="250.8" y="66" transform="rotate(-90 250.8 66)">GND</text>
<text x="260.1" y="68.2">10µ</text>
<text x="266.5" y="68.2">100n</text>
<text x="236.7" y="76.1">+3V3</text>
<text x="248.2" y="74.6">GND</text>
<text x="23.5" y="78.2" transform="rotate(-90 23.5 78.2)">C1</text>
<text x="28.6" y="78" transform="rotate(-90 28.6 78)">56p</text>
<text x="23.5" y="88.3" transform="rotate(-90 23.5 88.3)">C2</text>
<text x="28.6" y="88.2" transform="rotate(-90 28.6 88.2)">56p</text>
<text x="29.9" y="85.1" transform="rotate(-90 29.9 85.1)">Y1</text>
<text x="37.5" y="86.4" transform="rotate(-90 37.5 86.4)">8MHz</text>
<text x="94.1" y="89.8">nB</text>
<text x="220.4" y="87.3">SD Connector</text>
<text x="237.3" y="84.4" transform="rotate(-90 237.3 84.4)">R15</text>
<text x="239.3" y="84.7" transform="rotate(-90 239.3 84.7)">2.2R</text>
<text x="115.3" y="93.8">J3</text>
<text x="215.5" y="93.6">C3</text>
<text x="228.5" y="94.9">CLK</text>
<text x="19.6" y="96.2">GND</text>
<text x="115.1" y="96.2">Aux</text>
<text x="215.7" y="98.7">10µ</text>
<text x="228.5" y="98.7">DI/CMD</text>
<text x="239.4" y="96.2" transform="rotate(-90 239.4 96.2)">Vdd</text>
<text x="228.5" y="106.3">DAT2</text>
<text x="228.5" y="102.5">CS/DAT3</text>
<text x="242.9" y="105.2">XS1</text>
<text x="184.4" y="108.9">J8</text>
<text x="228.5" y="113.9">DO/DAT0</text>
<text x="228.5" y="110.1">DAT1</text>
<text x="95" y="115.2">330</text>
<text x="95.4" y="117.3">R1</text>
<text x="100.4" y="116.4">green</text>
<text x="105.6" y="117.6">D2</text>
<text x="112.8" y="117.8">330</text>
<text x="113.2" y="119.8">R5</text>
<text x="228.5" y="117.7">CD</text>
<text x="239.4" y="118.5" transform="rotate(-90 239.4 118.5)">GND</text>
<text x="124.6" y="120.2">D1</text>
<text x="135.2" y="121.6">GND</text>
<text x="137.5" y="126.5">J2</text>
<text x="184.4" y="131.7">X3</text>
<text x="236.8" y="127.9">GND</text>
<text x="137.4" y="136.7">X6</text>
<text x="172" y="136.8">GND</text>
<text x="125" y="141.9">GND</text>
<text x="29.7" y="153.6">+3V3</text>
<text x="250.4" y="153.4">MH3</text>
<text x="250.7" y="155.7">MountingHole</text>
<text x="269.4" y="153.4">MH1</text>
<text x="269.5" y="155.7">ZipTie</text>
<text x="34.9" y="159.8">C7</text>
<text x="69.6" y="161">ATMEGA644-20AU</text>
<text x="88.8" y="161.6">GND</text>
<text x="250.4" y="157.2">MH4</text>
<text x="250.7" y="159.6">MountingHole</text>
<text x="269.4" y="157.2">MH2</text>
<text x="269.5" y="159.6">ZipTie</text>
<text x="35.1" y="162.1">100n</text>
<text x="54.4" y="173.6">GND</text>
<text x="59" y="169.8">GND</text>
<text x="63.6" y="173.6">GND</text>
<text x="102.6" y="173.6">GND</text>
<text x="111.9" y="173.6">GND</text>
<text x="147" y="170.1">+5V</text>
<text x="54.4" y="176.1">5V</text>
<text x="54.4" y="178.7">Motor</text>
<text x="62.7" y="178.7">Motor</text>
<text x="65.4" y="176.1">5V</text>
<text x="102.6" y="176.1">5V</text>
<text x="102.6" y="178.7">Motor</text>
<text x="110.9" y="178.7">Motor</text>
<text x="113.7" y="176.1">5V</text>
<text x="54.4" y="181.2">Read</text>
<text x="54.4" y="183.8">Write</text>
<text x="63.1" y="183.8">Write</text>
<text x="63.2" y="181.2">Read</text>
<text x="102.6" y="181.2">Read</text>
<text x="102.6" y="183.8">Write</text>
<text x="111.4" y="183.8">Write</text>
<text x="111.5" y="181.2">Read</text>
<text x="146.6" y="182.5">GND</text>
<text x="54.4" y="186.3">Sense</text>
<text x="62.4" y="186.3">Sense</text>
<text x="102.6" y="186.3">Sense</text>
<text x="110.6" y="186.3">Sense</text>
</g>
<g font-size="1.8" fill="#008400">
<text x="88.5" y="88.6">R16</text>
<text x="120.5" y="118.9">red</text>
</g>
<g font-size="1.4">
<text x="202.1" y="27.9">DISKSWITCH</text>
<text x="204.2" y="38.1">RESERVE</text>
<text x="162.7" y="107.9">DISKSWITCH</text>
<text x="164.8" y="113">RESERVE</text>
<text x="167.9" y="115.6">LED1</text>
<text x="166.4" y="125.7">IEC_8-9</text>
<text x="167.9" y="120.6">LED2</text>
<text x="164.8" y="130.8">IEC_10-11</text>
<text x="86.4" y="152.4">WRITE_PROTECT</text>
</g>
<g font-size="1.4" fill="#840000">
<text x="243.9" y="28.7">IEC_DATA</text>
<text x="267.3" y="28.7">IEC_SQR</text>
<text x="31.4" y="31.2">MISO</text>
<text x="32" y="33.8">SCK</text>
<text x="48.9" y="33.8">MOSI</text>
<text x="104.6" y="33.9" transform="rotate(-90 104.6 33.9)">IEC_ATN</text>
<text x="127.5" y="33.9" transform="rotate(-90 127.5 33.9)">IEC_DATA</text>
<text x="150.3" y="33.9" transform="rotate(-90 150.3 33.9)">IEC_CLK</text>
<text x="173.2" y="33.9" transform="rotate(-90 173.2 33.9)">IEC_SQR</text>
<text x="244.9" y="33.8">IEC_CLK</text>
<text x="259.6" y="44.9" transform="rotate(-90 259.6 44.9)">IEC_ATN</text>
<text x="53.1" y="63.9" transform="rotate(-90 53.1 63.9)">38</text>
<text x="55.6" y="63.9" transform="rotate(-90 55.6 63.9)">17</text>
<text x="58.2" y="63.5" transform="rotate(-90 58.2 63.5)">5</text>
<text x="63.2" y="63.9" transform="rotate(-90 63.2 63.9)">27</text>
<text x="37.1" y="68.6">4</text>
<text x="83.7" y="71.1">36</text>
<text x="83.7" y="68.6">37</text>
<text x="83.7" y="76.2">34</text>
<text x="83.7" y="73.7">35</text>
<text x="37.1" y="78.7">7</text>
<text x="83.7" y="83.8">31</text>
<text x="83.7" y="81.3">32</text>
<text x="83.7" y="78.7">33</text>
<text x="37.1" y="88.9">8</text>
<text x="83.7" y="86.4">30</text>
<text x="83.7" y="91.4">40</text>
<text x="83.7" y="94">41</text>
<text x="221.9" y="94.7">SCK</text>
<text x="36.7" y="99.1">29</text>
<text x="83.7" y="96.5">42</text>
<text x="83.7" y="99.1">43</text>
<text x="83.7" y="101.6">44</text>
<text x="221.3" y="98.5">MOSI</text>
<text x="84.1" y="104.1">1</text>
<text x="84.1" y="106.7">2</text>
<text x="86.6" y="104.9">MOSI</text>
<text x="87" y="107.4">MISO</text>
<text x="84.1" y="109.2">3</text>
<text x="86.6" y="110">SCK</text>
<text x="221.6" y="113.8">MISO</text>
<text x="83.7" y="114.3">19</text>
<text x="83.7" y="116.8">20</text>
<text x="83.7" y="119.4">21</text>
<text x="83.7" y="121.9">22</text>
<text x="83.7" y="124.5">23</text>
<text x="83.7" y="127">24</text>
<text x="83.7" y="129.5">25</text>
<text x="83.7" y="132.1">26</text>
<text x="84.1" y="137.2">9</text>
<text x="83.7" y="139.7">10</text>
<text x="83.7" y="142.2">11</text>
<text x="83.7" y="144.8">12</text>
<text x="83.7" y="147.3">13</text>
<text x="83.7" y="149.9">14</text>
<text x="83.7" y="152.4">15</text>
<text x="83.7" y="154.9">16</text>
<text x="53.1" y="161.7" transform="rotate(-90 53.1 161.7)">39</text>
<text x="55.6" y="161.7" transform="rotate(-90 55.6 161.7)">28</text>
<text x="58.2" y="161.7" transform="rotate(-90 58.2 161.7)">18</text>
<text x="60.7" y="161.3" transform="rotate(-90 60.7 161.3)">6</text>
<text x="41.6" y="173.5">Cas-GND</text>
<text x="74.3" y="173.5">Cas-GND</text>
<text x="89.8" y="173.5">Cas-GND</text>
<text x="122.6" y="173.5">Cas-GND</text>
<text x="140.7" y="173.5">Cas-5V</text>
<text x="40.8" y="178.5">Cas-Motor</text>
<text x="43" y="176">Cas-5V</text>
<text x="74.3" y="176">Cas-5V</text>
<text x="74.3" y="178.5">Cas-Motor</text>
<text x="89.1" y="178.5">Cas-Motor</text>
<text x="91.2" y="176">Cas-5V</text>
<text x="122.6" y="176">Cas-5V</text>
<text x="122.6" y="178.5">Cas-Motor</text>
<text x="139.4" y="178.5">Cas-GND</text>
<text x="41.2" y="183.6">Cas-Write</text>
<text x="41.2" y="181.1">Cas-Read</text>
<text x="74.3" y="181.1">Cas-Read</text>
<text x="74.3" y="183.6">Cas-Write</text>
<text x="89.4" y="183.6">Cas-Write</text>
<text x="89.5" y="181.1">Cas-Read</text>
<text x="122.6" y="181.1">Cas-Read</text>
<text x="122.6" y="183.6">Cas-Write</text>
<text x="40.6" y="186.2">Cas-Sense</text>
<text x="74.3" y="186.2">Cas-Sense</text>
<text x="88.8" y="186.2">Cas-Sense</text>
<text x="122.6" y="186.2">Cas-Sense</text>
</g>
<g font-size="1.4" fill="#008484">
<text x="40.4" y="69.3">RESET</text>
<text x="53.8" y="69" transform="rotate(-90 53.8 69)">VCC</text>
<text x="56.4" y="69" transform="rotate(-90 56.4 69)">VCC</text>
<text x="58.9" y="69" transform="rotate(-90 58.9 69)">VCC</text>
<text x="64" y="70" transform="rotate(-90 64 70)">AVCC</text>
<text x="68.6" y="71.9">(PCINT1/ADC1)PA1</text>
<text x="68.6" y="69.3">(PCINT0/ADC0)PA0</text>
<text x="68.6" y="77">(PCINT3/ADC3)PA3</text>
<text x="68.6" y="74.4">(PCINT2/ADC2)PA2</text>
<text x="40.4" y="79.5">XTAL2</text>
<text x="68.6" y="82">(PCINT5/ADC5)PA5</text>
<text x="68.6" y="79.5">(PCINT4/ADC4)PA4</text>
<text x="40.4" y="89.7">XTAL1</text>
<text x="68.6" y="87.1">(PCINT7/ADC7)PA7</text>
<text x="68.6" y="84.6">(PCINT6/ADC6)PA6</text>
<text x="66.4" y="94.7">(PCINT9/CLKO/T1)PB1</text>
<text x="67.4" y="92.2">(PCINT8/T0/XCK)PB0</text>
<text x="40.4" y="99.8">AREF</text>
<text x="64.1" y="99.8">(PCINT11/AIN1/OC0A)PB3</text>
<text x="64.9" y="97.3">(PCINT10/AIN0/INT2)PB2</text>
<text x="65.4" y="102.4">(PCINT12/OC0B/SS)PB4</text>
<text x="68" y="104.9">(PCINT13/MOSI)PB5</text>
<text x="68" y="107.4">(PCINT14/MISO)PB6</text>
<text x="68.6" y="110">(PCINT15/SCK)PB7</text>
<text x="68.6" y="117.6">(PCINT17/SDA)PC1</text>
<text x="68.8" y="115.1">(PCINT16/SCL)PC0</text>
<text x="68.6" y="122.7">(PCINT19/TMS)PC3</text>
<text x="68.6" y="125.2">(PCINT20/TDO)PC4</text>
<text x="68.7" y="120.1">(PCINT18/TCK)PC2</text>
<text x="66.9" y="130.3">(PCINT22/TOSC1)PC6</text>
<text x="69.3" y="127.8">(PCINT21/TDI)PC5</text>
<text x="66.9" y="132.8">(PCINT23/TOSC2)PC7</text>
<text x="67.8" y="137.9">(PCINT24/RXD0)PD0</text>
<text x="68" y="140.5">(PCINT25/TXD0)PD1</text>
<text x="68.6" y="143">(PCINT26/INT0)PD2</text>
<text x="67.7" y="148.1">(PCINT28/OC1B)PD4</text>
<text x="68.6" y="145.5">(PCINT27/INT1)PD3</text>
<text x="64.9" y="153.2">(PCINT30/OC2B/ICP)PD6</text>
<text x="66.9" y="150.6">(PCINT294/OC1A)PD5</text>
<text x="67.7" y="155.7">(PCINT31/OC2A)PD7</text>
<text x="53.8" y="158" transform="rotate(-90 53.8 158)">GND</text>
<text x="56.4" y="158" transform="rotate(-90 56.4 158)">GND</text>
<text x="58.9" y="158" transform="rotate(-90 58.9 158)">GND</text>
<text x="61.5" y="158" transform="rotate(-90 61.5 158)">GND</text>
</g>
</svg>
